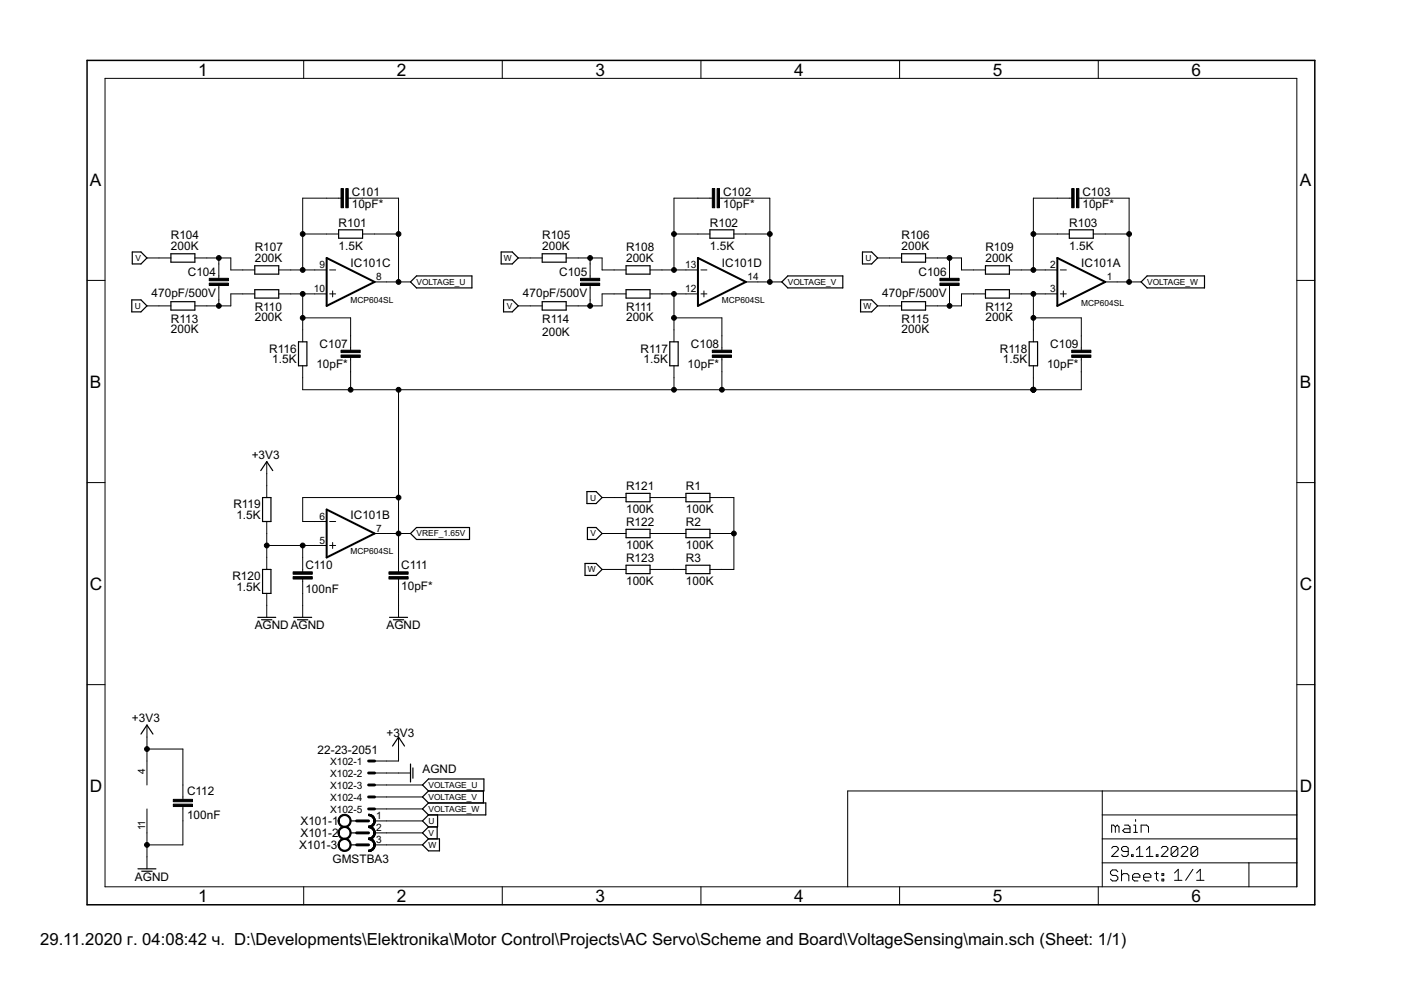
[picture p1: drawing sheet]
<svg xmlns="http://www.w3.org/2000/svg" width="297mm" height="210mm" viewBox="0 0 297 210" stroke-linecap="round" stroke-linejoin="round" font-family="sans-serif">
<g fill="#000" stroke="#000" stroke-width=".25">
<path d="M28 53.4v2.6zM28 56h1.9zM28 53.4h1.9zM31.2 54.7l-1.3 1.3zM29.9 53.4l1.3 1.3zM36.2 55.6h5.1zM36.2 53.8v1.8zM36.2 53.8h5.1zM41.3 53.8v1.8zM54 58.1h5.1zM54 56.3v1.8zM54 56.3h5.1z"/>
<path d="M59.1 56.3v1.8zM71.8 50.5h5.1zM71.8 48.7v1.8zM71.8 48.7h5.1zM76.9 48.7v1.8zM87 59.8l1.3-1.3zM87 59.8l1.3 1.2zM88.3 58.5h11.8zM100.1 58.5v2.5zM106.3 53.4v2.6zM106.3 56h2.3zM106.3 53.4h2.3z"/>
<path d="M109.9 54.7l-1.3 1.3zM108.6 53.4l1.3 1.3zM115 55.6h5zM115 53.8v1.8zM115 53.8h5zM120 53.8v1.8zM132.7 58.1h5.1zM132.7 56.3v1.8zM132.7 56.3h5.1zM137.8 56.3v1.8zM150.5 50.5h5.1zM150.5 48.7v1.8z"/>
<path d="M150.5 48.7h5.1zM155.6 48.7v1.8zM165.8 59.8l1.2-1.3zM165.8 59.8l1.2 1.2zM167 58.5h11.7zM178.7 58.5v2.5zM182.9 53.4v2.6zM182.9 56h1.9zM182.9 53.4h1.9zM186.1 54.7l-1.3 1.3zM184.8 53.4l1.3 1.3zM191.2 55.6h5z"/>
<path d="M191.2 53.8v1.8zM191.2 53.8h5zM196.2 53.8v1.8zM208.9 58.1h5.1zM208.9 56.3v1.8zM208.9 56.3h5.1zM214 56.3v1.8zM226.7 50.5h5.1zM226.7 48.7v1.8zM226.7 48.7h5.1zM231.8 48.7v1.8zM241.9 59.8l1.3-1.3z"/>
<path d="M241.9 59.8l1.3 1.2zM243.2 58.5h12.2zM255.4 58.5v2.5zM27.9 63.6v2.5zM27.9 66.1h2zM27.9 63.6h2zM31.2 64.9l-1.3 1.2zM29.9 63.6l1.3 1.3zM36.2 65.7h5.1zM36.2 64v1.7zM36.2 64h5.1zM41.3 64v1.7z"/>
<path d="M54 63.2h5.1zM54 61.4v1.8zM54 61.4h5.1zM59.1 61.4v1.8zM63.3 72.5v5.1zM65.1 72.5v5.1zM63.3 77.6h1.8zM63.3 72.5h1.8zM88.3 61h11.8zM106.8 63.6v2.5zM106.8 66.1h1.8zM106.8 63.6h1.8z"/>
<path d="M109.9 64.9l-1.3 1.2zM108.6 63.6l1.3 1.3zM115 65.7h5zM115 64v1.7zM115 64h5zM120 64v1.7zM132.7 63.2h5.1zM132.7 61.4v1.8zM132.7 61.4h5.1zM137.8 61.4v1.8zM142 72.5v5.1zM143.8 72.5v5.1z"/>
<path d="M142 77.6h1.8zM142 72.5h1.8zM167 61h11.7zM182.5 63.6v2.5zM182.5 66.1h2.3zM182.5 63.6h2.3zM186.1 64.9l-1.3 1.2zM184.8 63.6l1.3 1.3zM191.2 65.7h5zM191.2 64v1.7zM191.2 64h5zM196.2 64v1.7z"/>
<path d="M208.9 63.2h5.1zM208.9 61.4v1.8zM208.9 61.4h5.1zM214 61.4v1.8zM218.2 72.5v5.1zM220 72.5v5.1zM218.2 77.6h1.8zM218.2 72.5h1.8zM243.2 61h12.2zM56.6 97.9l-1.3 1.9zM56.6 97.9l1.2 1.9zM55.7 105.5v5.1z"/>
<path d="M55.7 110.6h1.7zM55.7 105.5h1.7zM57.4 105.5v5.1zM87 113.1l1.3-1.3zM87 113.1l1.3 1.3zM88.3 111.8h11.2zM88.3 114.4h11.2zM99.5 111.8v2.6zM124.4 104.2v2.6zM124.5 111.8v2.6zM124 119.5h2.4zM124.5 114.4h1.9z"/>
<path d="M124.5 111.8h1.9zM124.4 106.8h2zM124.4 104.2h2zM127.7 113.1l-1.3 1.3zM126.4 111.8l1.3 1.3zM127.7 105.5l-1.3 1.3zM126.4 104.2l1.3 1.3zM132.7 106.4h5.1zM132.7 104.6v1.8zM132.7 114h5.1zM132.7 112.2v1.8zM132.7 104.6h5.1z"/>
<path d="M137.8 104.6v1.8zM132.7 119.8h5.1zM132.7 112.2h5.1zM137.8 112.2v1.8zM145.4 106.4h5.1zM145.4 104.6v1.8zM145.4 114h5.1zM145.4 112.2v1.8zM145.4 104.6h5.1zM150.5 104.6v1.8zM145.4 112.2h5.1zM150.5 112.2v1.8z"/>
<path d="M145.4 119.8h5.1zM54.7 130.9h3.8zM55.5 131.4h2.1zM55.7 120.7v5.1zM55.7 125.8h1.7zM55.7 120.7h1.7zM57.4 120.7v5.1zM62.3 130.9h3.8zM63.1 131.4h2.2zM82.6 130.9h3.8zM83.4 131.4h2.2zM124 119.5v2.5z"/>
<path d="M124 122h2.4zM127.7 120.7l-1.3 1.3zM126.4 119.5l1.3 1.2zM132.7 121.6h5.1zM132.7 119.8v1.8zM137.8 119.8v1.8zM145.4 121.6h5.1zM145.4 119.8v1.8zM150.5 119.8v1.8zM31.2 153.7l-1.3 1.9zM31.2 153.7l1.2 1.9zM84.5 156.3l-1.3 1.9z"/>
<path d="M84.5 156.3l1.3 1.9zM74.3 174.1h1.3zM74.3 176.6h1.3zM74.3 179.1h1.3zM87 162v3.8zM87.5 162.8v2.2zM89.6 166.4l1.2-1.2zM89.6 166.4l1.2 1.3zM89.6 169l1.2-1.3zM89.6 169l1.2 1.2zM89.6 171.5l1.2-1.3zM89.6 171.5l1.2 1.3z"/>
<path d="M89.6 179.1l1.2-1.2zM89.6 179.1l1.2 1.3zM89.6 176.6l1.2-1.3zM89.6 176.6l1.2 1.3zM89.6 174.1l1.2-1.3zM89.6 174.1l1.2 1.2zM90.8 165.2h11.8zM90.8 167.7h11.8zM90.8 167.7h11.7zM90.8 170.2h11.7zM90.8 170.2h12.2zM90.8 172.8h12.2z"/>
<path d="M90.8 177.9h2.4zM90.8 175.3h1.9zM90.8 177.9h1.9zM90.8 172.8h2zM90.8 175.3h2zM92.7 175.3v2.6zM92.8 172.8v2.5zM93.2 177.9v2.5zM102.5 167.7v2.5zM102.6 165.2v2.5zM103 170.2v2.6zM29.3 184.2h3.8z"/>
<path d="M30.1 184.7h2.2zM90.8 180.4h2.4z"/>
</g>
<g fill="#000" stroke="#000" stroke-width=".21">
<path d="M22.3 16.6v171.4zM64.4 12.8v3.8zM106.5 12.8v3.8zM148.6 12.8v3.8zM190.7 12.8v3.8zM232.9 12.8v3.8zM22.3 16.6h252.7zM18.5 59.5h3.8zM31.2 54.7h2.5zM33.7 54.7h2.5zM41.3 54.7h2.6zM43.9 54.7h2.5z"/>
<path d="M46.4 56v2.5zM46.4 58.5v.5zM46.4 54.7h2.5zM46.4 54.7v1.3zM48.9 54.7v2.5zM48.9 57.2h2.6zM51.5 57.2h2.5zM59.1 57.2h2.5zM61.6 57.2h2.6zM64.2 49.6h5.1zM64.2 42v7.6zM64.2 49.6v7.6z"/>
<path d="M66.7 57.2h2.6zM64.2 57.2h2.5zM69.3 49.6h2.5zM69.3 42h2.5zM64.2 42h5.1zM69.9 57.2h1.3zM71.8 42h.5zM73.8 42h.5zM74.3 42h2.6zM76.9 42h7.6zM76.9 49.6h2.5zM79.4 49.6h5.1z"/>
<path d="M79.4 59.8h2.6zM82 59.8h2.5zM84.5 49.6v10.2zM84.5 42v7.6zM84.5 59.8h2.5zM109.9 54.7h2.5zM112.4 54.7h2.6zM120 54.7h2.6zM122.6 54.7h2.5zM125.1 56v2.5zM125.1 58.5v.5zM125.1 54.7h2.6z"/>
<path d="M125.1 54.7v1.3zM127.7 54.7v2.5zM127.7 57.2h2.5zM130.2 57.2h2.5zM137.8 57.2h2.6zM140.4 57.2h2.5zM142.9 49.6h5.1zM142.9 42v7.6zM142.9 49.6v7.6zM145.4 57.2h2.6zM142.9 57.2h2.5zM148 49.6h2.5z"/>
<path d="M148 42h2.5zM142.9 42h5.1zM148.6 57.2h1.3zM150.5 42h.5zM152.5 42h.6zM153.1 42h2.5zM155.6 42h7.6zM155.6 49.6h2.5zM158.1 49.6h5.1zM158.1 59.8h2.6zM163.2 49.6v10.2zM160.7 59.8h2.5z"/>
<path d="M163.2 42v7.6zM163.2 59.8h2.6zM186.1 54.7h2.5zM188.6 54.7h2.6zM196.2 54.7h2.6zM198.8 54.7h2.5zM201.3 56v2.5zM201.3 58.5v.5zM201.3 54.7h2.6zM201.3 54.7v1.3zM203.9 54.7v2.5zM203.9 57.2h2.5z"/>
<path d="M206.4 57.2h2.5zM214 57.2h2.6zM216.6 57.2h2.5zM219.1 49.6h5.1zM219.1 42v7.6zM219.1 49.6v7.6zM221.6 57.2h2.6zM219.1 57.2h2.5zM224.2 49.6h2.5zM224.2 42h2.5zM219.1 42h5.1zM224.8 57.2h1.3z"/>
<path d="M226.7 42h.5zM228.7 42h.6zM229.3 42h2.5zM231.8 42h7.6zM231.8 49.6h2.5zM234.3 49.6h5.1zM234.3 59.8h2.6zM239.4 49.6v10.2zM236.9 59.8h2.5zM239.4 42v7.6zM239.4 59.8h2.5zM275 59.5h3.8z"/>
<path d="M31.2 64.9h2.5zM33.7 64.9h2.5zM41.3 64.9h2.6zM43.9 64.9h2.5zM46.4 61v2.6zM46.4 60.5v.5zM46.4 64.9h2.5zM46.4 63.6v1.3zM48.9 62.3v2.6zM48.9 62.3h2.6zM51.5 62.3h2.5zM59.1 62.3h2.5z"/>
<path d="M61.6 62.3h2.6zM64.2 69.9v2.6zM64.2 67.4v2.5zM64.2 62.3v5.1zM66.7 62.3h2.6zM64.2 62.3h2.5zM69.9 62.3h1.3zM70.5 61.7v1.2zM74.3 71.2v2.5zM74.3 76.3v2.5zM74.3 73.7v.6zM74.3 75.8v.5z"/>
<path d="M74.3 78.8v3.8zM74.3 67.4v3.8zM64.2 67.4h10.1zM109.9 64.9h2.5zM112.4 64.9h2.6zM120 64.9h2.6zM122.6 64.9h2.5zM125.1 61v2.6zM125.1 60.5v.5zM125.1 64.9h2.6zM125.1 63.6v1.3zM127.7 62.3v2.6z"/>
<path d="M127.7 62.3h2.5zM130.2 62.3h2.5zM137.8 62.3h2.6zM140.4 62.3h2.5zM142.9 69.9v2.6zM142.9 67.4v2.5zM142.9 62.3v5.1zM145.4 62.3h2.6zM142.9 62.3h2.5zM148.6 62.3h1.3zM149.2 61.7v1.2zM153.1 71.2v2.5z"/>
<path d="M153.1 76.3v2.5zM153.1 73.7v.6zM153.1 75.8v.5zM153.1 67.4v3.8zM142.9 67.4h10.2zM186.1 64.9h2.5zM188.6 64.9h2.6zM196.2 64.9h2.6zM198.8 64.9h2.5zM201.3 61v2.6zM201.3 60.5v.5zM201.3 64.9h2.6z"/>
<path d="M201.3 63.6v1.3zM203.9 62.3v2.6zM203.9 62.3h2.5zM206.4 62.3h2.5zM214 62.3h2.6zM216.6 62.3h2.5zM219.1 69.9v2.6zM219.1 62.3v5.1zM219.1 67.4v2.5zM221.6 62.3h2.6zM219.1 62.3h2.5zM224.8 62.3h1.3z"/>
<path d="M225.4 61.7v1.2zM229.3 71.2v2.5zM229.3 76.3v2.5zM229.3 73.7v.6zM229.3 75.8v.5zM229.3 78.8v3.8zM229.3 67.4v3.8zM219.1 67.4h10.2zM64.2 77.6v2.5zM64.2 80.1v2.5zM64.2 82.6h10.1zM74.3 82.6h10.2z"/>
<path d="M84.5 82.6h58.4zM142.9 77.6v2.5zM142.9 82.6h10.2zM142.9 80.1v2.5zM153.1 78.8v3.8zM219.1 77.6v2.5zM219.1 80.1v2.5zM153.1 82.6h66zM219.1 82.6h10.2zM18.5 102.3h3.8zM56.6 110.6v2.5zM56.6 103v2.5z"/>
<path d="M56.6 118.2v2.5zM56.6 97.9v2.5zM56.6 100.4v2.6zM56.6 115.7v2.5zM56.6 113.1v2.6zM64.2 118.2v2.5zM64.2 105.5v5.1zM64.2 105.5h20.3zM56.6 115.7h7.6zM64.2 115.7v2.5zM66.7 110.6h2.6zM66.7 115.7h2.6z"/>
<path d="M64.2 110.6h2.5zM64.2 115.7h2.5zM69.9 115.7h1.3zM69.9 110.6h1.3zM70.5 115v1.3zM79.4 113.1h2.6zM84.5 118.2v2.5zM84.5 105.5v7.6zM82 113.1h2.5zM84.5 82.6v22.9zM84.5 113.1v5.1zM84.5 113.1h2.5z"/>
<path d="M127.7 113.1h2.5zM127.7 105.5h2.5zM130.2 105.5h2.5zM130.2 113.1h2.5zM137.8 105.5h2.6zM137.8 113.1h2.6zM142.9 105.5h2.5zM142.9 113.1h2.5zM140.4 105.5h2.5zM140.4 113.1h2.5zM150.5 105.5h2.6zM150.5 113.1h2.6z"/>
<path d="M153.1 105.5h2.5zM153.1 113.1h2.5zM155.6 105.5v7.6zM155.6 113.1v7.6zM275 102.3h3.8zM56.6 125.8v2.6zM56.6 128.4v2.5zM64.2 123.3v2.5zM64.2 120.7v.5zM64.2 122.8v.5zM64.2 128.4v2.5zM64.2 125.8v2.6z"/>
<path d="M84.5 123.3v2.5zM84.5 120.7v.5zM84.5 122.8v.5zM84.5 128.4v2.5zM84.5 125.8v2.6zM127.7 120.7h2.5zM130.2 120.7h2.5zM137.8 120.7h2.6zM142.9 120.7h2.5zM140.4 120.7h2.5zM150.5 120.7h2.6zM153.1 120.7h2.5z"/>
<path d="M18.5 145.2h3.8zM31.2 153.7v2.6zM31.2 156.3v2.5zM31.2 158.8v2.6zM31.2 158.8h7.6zM38.8 158.8v7.6zM84.5 156.3v2.5zM84.5 158.8v2.6zM275 145.2h3.8zM31.2 161.4v5zM31.2 171.5v5.1zM31.2 176.6v2.5z"/>
<path d="M38.8 166.4v2.6zM38.8 171.5v2.6zM38.8 169v.5zM38.8 171v.5zM38.8 174.1v5zM31.2 179.1h7.6zM79.4 161.4h2.6zM79.4 163.9h2.6zM79.4 166.4h2.6zM79.4 169h2.6zM79.4 171.5h2.6zM79.4 174.1h2.6z"/>
<path d="M79.4 176.6h2.6zM79.4 179.1h2.6zM84.5 163.9h2.5zM82 161.4h2.5zM82 163.9h2.5zM82 166.4h7.6zM82 169h7.6zM82 171.5h7.6zM82 179.1h7.6zM82 176.6h7.6zM82 174.1h7.6zM179.7 167.7h54z"/>
<path d="M233.7 167.7h41.3zM233.7 177.9h41.3zM233.7 172.8v5.1zM233.7 172.8h41.3zM233.7 167.7v5.1zM235.7 174.9v1.6zM235.7 174.9h.4zM236 179.5l-.3 .3zM236.1 174.9l.4 .4zM236.5 175.3v1.2zM236.5 175.3l.4-.4zM236 179.5h.7z"/>
<path d="M236.9 174.9l.4 .4zM236.7 179.5l.4 .3zM237.3 175.3v1.2zM237.8 179.8v.4zM238 176.1l.4-.4zM238.1 179.5l-.3 .3zM238.4 174.9h.8zM238 176.1l.4 .4zM238.4 175.7h1.2zM238.1 179.5h.7zM239.2 174.9l.4 .4zM238.8 179.5l.4 .3z"/>
<path d="M239.6 175.3v1.2zM238.4 176.5h1.2zM240.4 174.9h.4zM240.4 176.5h.8zM240.8 174.9v1.6zM240.8 173.8v.4zM241.6 179.5v2.1zM241.9 174.9v1.6zM241.9 174.9h1.2zM243.1 174.9l.4 .4zM243.5 175.3v1.2zM243.8 179.5v2.1z"/>
<path d="M246.5 179.5l-.3 .3zM246.5 179.5h.8zM247.3 179.5l.3 .3zM248.7 179.5l-.4 .3zM248.7 179.5h.7zM249.4 179.5l.3 .3zM249.7 179.8v1.4zM250.8 179.5l-.4 .3zM250.8 179.5h.7zM251.5 179.5l.3 .3zM252.5 179.8l.4-.3zM252.9 179.5h.7z"/>
<path d="M253.6 179.5l.3 .3zM253.9 179.8v1.4zM275 172.8v5.1zM275 167.7v5.1zM22.3 188h252.7zM31.2 181.7v2.5zM31.2 179.1v2.6zM64.4 188v3.8zM106.5 188v3.8zM148.6 188v3.8zM179.7 167.7v20.3zM190.7 188v3.8z"/>
<path d="M232.9 188v3.8zM233.7 182.9v5.1zM233.7 177.9v5zM235.4 184.8v.4zM235.4 185.2l.4 .4zM237.1 180.2l-1.4 1.4zM235.4 184.8l.4-.4zM235.8 185.6h.8zM235.4 186.4l.4 .4zM235.8 184.4h.8zM236.6 185.6l.4 .4zM235.8 186.8h.8z"/>
<path d="M236.6 184.4l.4 .4zM237 186v.4zM237 186.4l-.4 .4zM235.7 181.6h1.4zM237.1 179.8v.4zM237.8 181.2l.3 .4zM237.8 180.2l.3 .3zM237.8 184.4v2.4zM237.8 185.6l.4-.4zM238.1 181.6h.7zM238.1 180.5h1.1zM238.2 185.2h.8z"/>
<path d="M239.2 181.2l-.4 .4zM239 185.2l.3 .4zM239.2 179.8v1.4zM239.3 185.6v1.2zM239.9 181.2v.4zM239.9 181.2h.3zM240.1 185.6v.8zM240.1 185.6l.4-.4zM240.2 181.2v.4zM239.9 181.6h.3zM240.1 186.4l.4 .4zM240.5 185.2h.8z"/>
<path d="M240.9 180.2l.7-.7zM240.9 181.6h1.5zM240.5 186.8h.8zM241.3 185.2l.4 .4zM241.7 185.6v.4zM240.1 186h1.6zM242.5 185.6v.8zM242.5 185.6l.3-.4zM242.5 186.4l.3 .4zM242.8 185.2h.8zM243.1 180.2l.7-.7zM243.1 181.6h1.4z"/>
<path d="M242.8 186.8h.8zM243.6 185.2l.4 .4zM244 185.6v.4zM242.5 186h1.5zM244.8 185.2h.8zM245.2 181.2v.4zM245.2 181.2h.3zM245.2 184.8v1.6zM245.2 186.4l.4 .4zM245.5 181.2v.4zM245.2 181.6h.3zM247.6 180.2l-1.4 1.4z"/>
<path d="M246.4 185.2h.3zM246.4 185.2v.4zM246.4 186.4h.3zM246.4 186.4v.4zM246.7 185.2v.4zM246.4 185.6h.3zM246.7 186.4v.4zM246.4 186.8h.3zM246.2 181.6h1.4zM247.6 179.8v.4zM248.3 179.8v1.4zM248.3 181.2l1.4-1.4z"/>
<path d="M248.3 181.2l.4 .4zM249 185.1l.8-.8zM249 186.6h1.6zM248.7 181.6h.7zM249.7 181.2l-.3 .4zM249.8 184.3v2.3zM251.8 180.2l-1.4 1.4zM252.9 184.3l-1.5 2.3zM250.4 181.6h1.4zM251.8 179.8v.4zM252.5 179.8v1.4zM252.5 181.2l1.4-1.4z"/>
<path d="M252.5 181.2l.4 .4zM252.9 181.6h.7zM253.7 185.1l.8-.8zM253.7 186.6h1.6zM253.9 181.2l-.3 .4zM254.5 184.3v2.3zM264.8 182.9v5.1zM264.8 182.9h10.2zM233.7 182.9h31.1zM275 182.9v5.1zM275 177.9v5zM275 16.6v171.4z"/>
<path d="M72.1 173.1a1.39 1.39 0 0 1 2.2 .2 1.39 1.39 0 0 1-.9 2.1 1.39 1.39 0 0 1-1.7-1.3h.2a1.14 1.14 0 0 1 1.7-1 1.14 1.14 0 0 1 .1 1.9 1.14 1.14 0 0 1-1.8-.7v-.2h-.2z" fill-rule="evenodd"/>
<path d="M72.1 175.6a1.39 1.39 0 0 1 2.2 .3 1.39 1.39 0 0 1-.9 2 1.39 1.39 0 0 1-1.7-1.3h.2a1.14 1.14 0 0 1 1.7-.9 1.14 1.14 0 0 1 .1 1.9 1.14 1.14 0 0 1-1.8-.7v-.3h-.2z" fill-rule="evenodd"/>
<path d="M72.1 178.2a1.39 1.39 0 0 1 2.2 .2 1.39 1.39 0 0 1-.9 2.1 1.39 1.39 0 0 1-1.7-1.4h.2a1.14 1.14 0 0 1 1.7-.9 1.14 1.14 0 0 1 .1 1.9 1.14 1.14 0 0 1-1.8-.7v-.3h-.2z" fill-rule="evenodd"/>
<path d="M78.1 172.7a1.4 1.4 0 0 1 1.5 1.4 1.4 1.4 0 0 1-1.5 1.4v-.3a1.14 1.14 0 0 0 1.2-1.1 1.14 1.14 0 0 0-1.2-1.2z" fill-rule="evenodd"/>
<path d="M78.1 172.7a1.4 1.4 0 0 1 1.5 1.4 1.4 1.4 0 0 1-1.5 1.4v-.3a1.14 1.14 0 0 0 1.2-1.1 1.14 1.14 0 0 0-1.2-1.2z" fill-rule="evenodd"/>
<path d="M78.1 172.7a1.4 1.4 0 0 1 1.5 1.4 1.4 1.4 0 0 1-1.5 1.4v-.3a1.14 1.14 0 0 0 1.2-1.1 1.14 1.14 0 0 0-1.2-1.2z" fill-rule="evenodd"/>
<path d="M78.1 172.7a1.4 1.4 0 0 1 1.5 1.4 1.4 1.4 0 0 1-1.5 1.4v-.3a1.14 1.14 0 0 0 1.2-1.1 1.14 1.14 0 0 0-1.2-1.2z" fill-rule="evenodd"/>
<path d="M78.1 175.2a1.4 1.4 0 0 1 1.5 1.4 1.4 1.4 0 0 1-1.5 1.4v-.3a1.14 1.14 0 0 0 1.2-1.1 1.14 1.14 0 0 0-1.2-1.1z" fill-rule="evenodd"/>
<path d="M78.1 175.2a1.4 1.4 0 0 1 1.5 1.4 1.4 1.4 0 0 1-1.5 1.4v-.3a1.14 1.14 0 0 0 1.2-1.1 1.14 1.14 0 0 0-1.2-1.1z" fill-rule="evenodd"/>
<path d="M78.1 175.2a1.4 1.4 0 0 1 1.5 1.4 1.4 1.4 0 0 1-1.5 1.4v-.3a1.14 1.14 0 0 0 1.2-1.1 1.14 1.14 0 0 0-1.2-1.1z" fill-rule="evenodd"/>
<path d="M78.1 175.2a1.4 1.4 0 0 1 1.5 1.4 1.4 1.4 0 0 1-1.5 1.4v-.3a1.14 1.14 0 0 0 1.2-1.1 1.14 1.14 0 0 0-1.2-1.1z" fill-rule="evenodd"/>
<path d="M78.1 177.7a1.4 1.4 0 0 1 1.5 1.4 1.4 1.4 0 0 1-1.5 1.4v-.2a1.14 1.14 0 0 0 1.2-1.2 1.14 1.14 0 0 0-1.2-1.1z" fill-rule="evenodd"/>
<path d="M78.1 177.7a1.4 1.4 0 0 1 1.5 1.4 1.4 1.4 0 0 1-1.5 1.4v-.2a1.14 1.14 0 0 0 1.2-1.2 1.14 1.14 0 0 0-1.2-1.1z" fill-rule="evenodd"/>
<path d="M78.1 177.7a1.4 1.4 0 0 1 1.5 1.4 1.4 1.4 0 0 1-1.5 1.4v-.2a1.14 1.14 0 0 0 1.2-1.2 1.14 1.14 0 0 0-1.2-1.1z" fill-rule="evenodd"/>
<path d="M78.1 177.7a1.4 1.4 0 0 1 1.5 1.4 1.4 1.4 0 0 1-1.5 1.4v-.2a1.14 1.14 0 0 0 1.2-1.2 1.14 1.14 0 0 0-1.2-1.1z" fill-rule="evenodd"/>
<circle cx="46.4" cy="54.7" r=".51"/>
<circle cx="64.2" cy="49.6" r=".51"/>
<circle cx="64.2" cy="57.2" r=".51"/>
<circle cx="84.5" cy="59.8" r=".51"/>
<circle cx="84.5" cy="49.6" r=".51"/>
<circle cx="125.1" cy="54.7" r=".51"/>
<circle cx="142.9" cy="49.6" r=".51"/>
<circle cx="142.9" cy="57.2" r=".51"/>
<circle cx="163.2" cy="59.8" r=".51"/>
<circle cx="163.2" cy="49.6" r=".51"/>
<circle cx="201.3" cy="54.7" r=".51"/>
<circle cx="219.1" cy="57.2" r=".51"/>
<circle cx="219.1" cy="49.6" r=".51"/>
<circle cx="239.4" cy="49.6" r=".51"/>
<circle cx="239.4" cy="59.8" r=".51"/>
<circle cx="46.4" cy="64.9" r=".51"/>
<circle cx="64.2" cy="67.4" r=".51"/>
<circle cx="64.2" cy="62.3" r=".51"/>
<circle cx="125.1" cy="64.9" r=".51"/>
<circle cx="142.9" cy="67.4" r=".51"/>
<circle cx="142.9" cy="62.3" r=".51"/>
<circle cx="201.3" cy="64.9" r=".51"/>
<circle cx="219.1" cy="67.4" r=".51"/>
<circle cx="219.1" cy="62.3" r=".51"/>
<circle cx="74.3" cy="82.6" r=".51"/>
<circle cx="84.5" cy="82.6" r=".51"/>
<circle cx="142.9" cy="82.6" r=".51"/>
<circle cx="153.1" cy="82.6" r=".51"/>
<circle cx="219.1" cy="82.6" r=".51"/>
<circle cx="56.6" cy="115.7" r=".51"/>
<circle cx="64.2" cy="115.7" r=".51"/>
<circle cx="84.5" cy="105.5" r=".51"/>
<circle cx="84.5" cy="113.1" r=".51"/>
<circle cx="155.6" cy="113.1" r=".51"/>
<circle cx="31.2" cy="158.8" r=".51"/>
<circle cx="31.2" cy="179.1" r=".51"/>
</g>
<path d="M18.5 12.8v179zM18.5 12.8h260.3zM18.5 191.8h260.3zM278.8 12.8v179z" fill="#000" stroke="#000" stroke-width=".32"/>
<g fill="#000" stroke="#000" stroke-width=".21">
<path d="M72.3 40h.5v4h-.5zM73.3 40h.5v4h-.5zM151 40h.5v4h-.5zM152 40h.5v4h-.5zM227.2 40h.5v4h-.5zM228.2 40h.5v4h-.5zM44.4 59h4v.5h-4zM123.1 59h4v.5h-4zM199.3 59h4v.5h-4zM44.4 60h4v.5h-4zM72.3 75.3h4.1v.5h-4.1zM72.3 74.3h4.1v.5h-4.1z"/>
<path d="M123.1 60h4v.5h-4zM151 75.3h4.1v.5h-4.1zM151 74.3h4.1v.5h-4.1zM199.3 60h4v.5h-4zM227.2 75.3h4.1v.5h-4.1zM227.2 74.3h4.1v.5h-4.1zM62.1 122.3h4.1v.5h-4.1zM62.1 121.2h4.1v.6h-4.1zM82.5 122.3h4v.5h-4zM82.5 121.2h4v.6h-4zM36.7 170.5h4.1v.5h-4.1zM36.7 169.5h4.1v.5h-4.1z"/>
</g>
<path d="M69.3 54.7l10.1 5.1zM69.3 64.9l10.1-5.1zM148 54.7l10.1 5.1zM148 64.9l10.1-5.1zM224.2 54.7l10.1 5.1zM224.2 64.9l10.1-5.1zM69.3 54.7v10.2zM148 54.7v10.2zM224.2 54.7v10.2zM69.3 108v10.2zM69.3 108l10.1 5.1zM69.3 118.2l10.1-5.1z" fill="#000" stroke="#000" stroke-width=".42"/>
<path d="M75.6 174.1h2.5zM75.6 176.6h2.5zM75.6 179.1h2.5zM78.1 161.4h1.3zM78.1 163.9h1.3zM78.1 166.4h1.3zM78.1 169h1.3zM78.1 171.5h1.3z" fill="#000" stroke="#000" stroke-width=".61"/>
<g font-size="4.1">
<text x="42" y="16">1</text>
<text x="84.1" y="16">2</text>
<text x="126.3" y="16">3</text>
<text x="168.4" y="16">4</text>
<text x="210.5" y="16">5</text>
<text x="252.6" y="16">6</text>
<text x="19.1" y="39.3">A</text>
<text x="275.6" y="39.3">A</text>
<text x="19.1" y="82.2">B</text>
<text x="275.6" y="82.2">B</text>
<text x="19.1" y="125">C</text>
<text x="275.6" y="125">C</text>
<text x="19.1" y="167.9">D</text>
<text x="275.6" y="167.9">D</text>
<text x="42" y="191.2">1</text>
<text x="84.1" y="191.2">2</text>
<text x="126.3" y="191.2">3</text>
<text x="168.4" y="191.2">4</text>
<text x="210.5" y="191.2">5</text>
<text x="252.6" y="191.2">6</text>
</g>
<text font-size="4" x="8.5" y="200.4">29.11.2020 г. 04:08:42 ч. D:\Developments\Elektronika\Motor Control\Projects\AC Servo\Scheme and Board\VoltageSensing\main.sch (Sheet: 1/1)</text>
<g font-size="2.8">
<text x="74.6" y="41.6">C101</text>
<text x="153.3" y="41.6">C102</text>
<text x="229.5" y="41.6">C103</text>
<text x="74.6" y="44.2">10pF*</text>
<text x="153.3" y="44.2">10pF*</text>
<text x="229.5" y="44.2">10pF*</text>
<text x="36.2" y="52.9">200K</text>
<text x="36.2" y="50.7">R104</text>
<text x="54" y="53.2">R107</text>
<text x="71.8" y="52.9">1.5K</text>
<text x="71.8" y="48.1">R101</text>
<text x="115" y="52.9">200K</text>
<text x="115" y="50.7">R105</text>
<text x="132.7" y="53.2">R108</text>
<text x="150.5" y="52.9">1.5K</text>
<text x="150.5" y="48.1">R102</text>
<text x="191.2" y="52.9">200K</text>
<text x="191.2" y="50.7">R106</text>
<text x="208.9" y="53.2">R109</text>
<text x="226.7" y="52.9">1.5K</text>
<text x="226.7" y="48.1">R103</text>
<text x="39.8" y="58.4">C104</text>
<text x="54" y="55.5">200K</text>
<text x="74.3" y="56.6">IC101C</text>
<text x="118.6" y="58.4">C105</text>
<text x="132.7" y="55.5">200K</text>
<text x="153.1" y="56.6">IC101D</text>
<text x="194.7" y="58.4">C106</text>
<text x="208.9" y="55.5">200K</text>
<text x="229.2" y="56.6">IC101A</text>
<text x="32.1" y="62.9">470pF/500V</text>
<text x="54" y="65.9">R110</text>
<text x="110.9" y="62.9">470pF/500V</text>
<text x="132.7" y="65.9">R111</text>
<text x="187.1" y="62.9">470pF/500V</text>
<text x="208.9" y="65.9">R112</text>
<text x="36.2" y="70.7">200K</text>
<text x="36.2" y="68.4">R113</text>
<text x="54" y="68.2">200K</text>
<text x="115" y="71.3">200K</text>
<text x="115" y="68.4">R114</text>
<text x="132.7" y="68.2">200K</text>
<text x="191.2" y="70.7">200K</text>
<text x="191.2" y="68.4">R115</text>
<text x="208.9" y="68.2">200K</text>
<text x="57.1" y="74.8">R116</text>
<text x="57.7" y="77">1.5K</text>
<text x="67.8" y="73.7">C107</text>
<text x="135.8" y="74.8">R117</text>
<text x="136.5" y="77">1.5K</text>
<text x="146.5" y="73.7">C108</text>
<text x="212" y="74.8">R118</text>
<text x="212.7" y="77">1.5K</text>
<text x="222.7" y="73.7">C109</text>
<text x="67.1" y="78.1">10pF*</text>
<text x="145.8" y="78.1">10pF*</text>
<text x="222" y="78.1">10pF*</text>
<text x="53.4" y="97.2">+3V3</text>
<text x="49.5" y="107.8">R119</text>
<text x="132.7" y="104">R121</text>
<text x="145.4" y="104">R1</text>
<text x="50.1" y="110.1">1.5K</text>
<text x="74.3" y="109.9">IC101B</text>
<text x="132.7" y="108.8">100K</text>
<text x="132.7" y="111.6">R122</text>
<text x="145.4" y="108.8">100K</text>
<text x="145.4" y="111.6">R2</text>
<text x="132.7" y="116.4">100K</text>
<text x="132.7" y="119.2">R123</text>
<text x="145.4" y="116.4">100K</text>
<text x="145.4" y="119.2">R3</text>
<text x="49.3" y="123">R120</text>
<text x="50.1" y="125.3">1.5K</text>
<text x="64.7" y="125.7">100nF</text>
<text x="64.7" y="120.7">C110</text>
<text x="85.1" y="125.1">10pF*</text>
<text x="85.1" y="120.7">C111</text>
<text x="132.7" y="124">100K</text>
<text x="145.4" y="124">100K</text>
<text x="54" y="133.4">AGNDAGND</text>
<text x="81.9" y="133.4">AGND</text>
<text x="28" y="153.1">+3V3</text>
<text x="67.3" y="160">22-23-2051</text>
<text x="81.9" y="156.3">+3</text>
<text x="84.8" y="156.3">V3</text>
<text x="89.6" y="163.9">AGND</text>
<text x="39.7" y="173.7">100nF</text>
<text x="39.7" y="168.6">C112</text>
<text x="63.7" y="174.9">X101-1</text>
<text x="63.7" y="177.5">X101-2</text>
<text x="63.4" y="180">X101-3</text>
<text x="70.5" y="182.9">GMSTBA3</text>
<text x="28.6" y="186.8">AGND</text>
</g>
<g font-size="2.4">
<text x="67.7" y="56.9">9</text>
<text x="79.8" y="59.4">8</text>
<text x="145.3" y="56.9">13</text>
<text x="158.5" y="59.4">14</text>
<text x="222.6" y="56.9">2</text>
<text x="234.7" y="59.4">1</text>
<text x="66.5" y="62">10</text>
<text x="145.3" y="62">12</text>
<text x="222.6" y="62">3</text>
<text x="67.7" y="110.2">6</text>
<text x="79.8" y="112.8">7</text>
<text x="67.7" y="115.3">5</text>
<text x="30.8" y="164.1" transform="rotate(-90 30.8 164.1)">4</text>
<text x="70" y="162.1">X102-1</text>
<text x="70" y="164.7">X102-2</text>
<text x="70" y="167.2">X102-3</text>
<text x="70" y="169.7">X102-4</text>
<text x="70" y="172.3">X102-5</text>
<text x="79.8" y="173.7">1</text>
<text x="30.8" y="176.1" transform="rotate(-90 30.8 176.1)">11</text>
<text x="79.8" y="176.2">2</text>
<text x="79.8" y="178.8">3</text>
</g>
<g font-size="2">
<text x="28.7" y="55.3">V</text>
<text x="106.9" y="55.3">W</text>
<text x="183.5" y="55.3">U</text>
<text x="28.6" y="65.5">U</text>
<text x="74.3" y="64.2">MCP604SL</text>
<text x="88.3" y="60.4">VOLTAGE_U</text>
<text x="107.4" y="65.5">V</text>
<text x="153.1" y="64.2">MCP604SL</text>
<text x="167" y="60.4">VOLTAGE_V</text>
<text x="183" y="65.5">W</text>
<text x="229.2" y="64.9">MCP604SL</text>
<text x="243.2" y="60.4">VOLTAGE_W</text>
<text x="125.1" y="106.1">U</text>
<text x="88.3" y="113.7">VREF_1.65V</text>
<text x="125.2" y="113.7">V</text>
<text x="74.3" y="117.6">MCP604SL</text>
<text x="124.6" y="121.4">W</text>
<text x="90.8" y="167.1">VOLTAGE_U</text>
<text x="90.8" y="169.6">VOLTAGE_V</text>
<text x="90.8" y="172.2">VOLTAGE_W</text>
<text x="90.8" y="179.8">W</text>
<text x="90.8" y="177.2">V</text>
<text x="90.8" y="174.7">U</text>
</g>
</svg>
